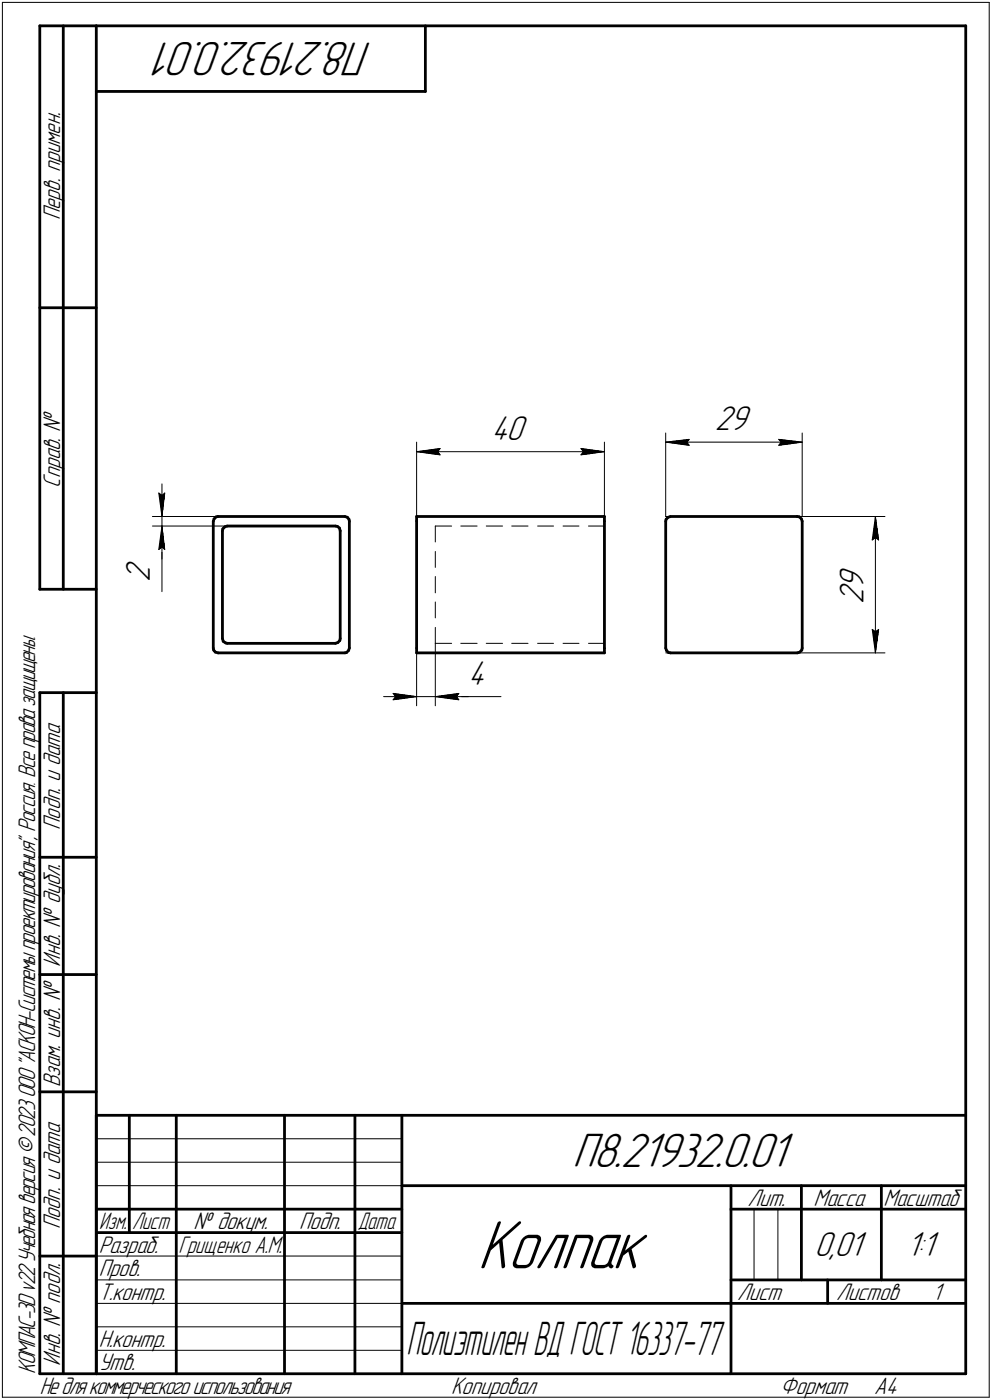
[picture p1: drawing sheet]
<svg xmlns="http://www.w3.org/2000/svg" width="211mm" height="298mm" viewBox="0 0 211 298" stroke-linecap="round" stroke-linejoin="round" font-family="sans-serif">
<g fill="none" stroke="#000" stroke-width=".59">
<path d="M8.5 5.5v120zM8.5 5.5h12zM13.5 5.5v120zM20.5 5.5v287zM20.5 5.5h185zM20.5 19.5h70zM90.5 5.5v14zM205.5 5.5v287zM8.5 65.5h12zM45.4 111v27zM45.6 110.5l-.2 .5zM46 110.1l-.4 .4z"/>
<path d="M46 110.1l.4-.1zM46.4 110h27zM47.3 113v23zM47.4 112.6l-.1 .4zM47.8 112.2l.5-.2zM47.8 112.2l-.4 .4zM48.3 112h23.1zM71.4 112l.4 .1zM71.8 112.1l.4 .3zM72.2 112.4l.2 .6zM72.4 113v23zM73.4 110l.5 .2z"/>
<path d="M73.9 110.2l.4 .4zM74.3 110.6v.4zM74.3 111v27zM88.6 111v27zM88.6 110v1zM88.6 110h40zM128.6 111v27zM128.6 110v1zM141.6 111v27zM141.7 110.6l-.1 .4zM142.2 110.2l.5-.2zM142.2 110.2l-.5 .4z"/>
<path d="M142.7 110h27zM169.7 110l.4 .1zM170.1 110.1l.4 .4zM170.5 110.5l.2 .5zM170.7 111v27zM8.5 125.5h12zM45.4 138l.1 .4zM45.5 138.4l.3 .5zM45.8 138.9l.6 .1zM46.4 139h27zM47.3 136l.2 .6zM47.5 136.6l.5 .3z"/>
<path d="M48 136.9l.3 .1zM48.3 137h23.1zM71.4 137l.5-.2zM71.9 136.8l.4-.4zM72.4 136l-.1 .4zM73.4 139l.3-.1zM74.2 138.5l-.5 .4zM74.3 138l-.1 .5zM88.6 139h40zM88.6 138v1zM128.6 138v1zM141.6 138l.2 .5z"/>
<path d="M141.8 138.5l.4 .4zM142.2 138.9l.5 .1zM142.7 139h27zM169.7 139l.5-.1zM170.2 138.9l.4-.5zM170.7 138l-.1 .4zM8.5 147.5v145zM8.5 147.5h12zM13.5 147.5v145zM8.5 182.5h12zM8.5 207.5h12zM8.5 232.5h12z"/>
<path d="M20.5 237.5h185zM20.5 237.5v55zM27.5 237.5v25zM37.5 237.5v55zM60.5 237.5v55zM75.5 237.5v55zM85.5 237.5v55zM20.5 257.5h65zM85.5 252.5h120zM155.5 252.5v40zM155.5 257.5h15zM170.5 252.5v20z"/>
<path d="M170.5 257.5h35zM187.5 252.5v20zM8.5 267.5h12zM20.5 262.5h65zM85.5 277.5h70zM155.5 277.5h50zM155.5 272.5h50zM176.1 272.5v5zM8.5 292.5h12zM20.5 292.5h185z"/>
</g>
<g fill="none" stroke="#000" stroke-width=".21">
<path d="M.5 .5v297zM.5 .5h210zM210.5 .5v297zM88.6 94.1v15.9zM88.6 96.2l5-.7zM88.6 96.2l5 .7zM88.6 96.2h40zM93.1 96.2l.5 .7zM93.6 95.5l-.5 .7zM123.6 96.9l5-.7zM123.6 95.5l.5 .7zM123.6 95.5l5 .7z"/>
<path d="M124.1 96.2l-.5 .7zM128.6 94.1v15.9zM141.6 92.2v17.8zM141.6 94.1l5-.5zM141.6 94.1l5 .7zM141.6 94.1h29.1zM146.1 94.1l.5 .7zM146.6 93.6l-.5 .5zM165.7 94.8l5-.7zM165.7 93.6l.5 .5zM165.7 93.6l5 .5zM166.2 94.1l-.5 .7z"/>
<path d="M170.7 92.2v17.8zM32.4 110h14zM32.4 112h15.9zM33.8 105l.7 .5zM33.8 105l.7 5zM33.8 117l.7-.5zM34.5 112v5zM34.5 117v9zM34.5 105.5l.6-.5zM34.5 103v7zM34.5 112l-.7 5zM34.5 116.5l.6 .5z"/>
<path d="M34.5 112l.6 5zM34.5 112v7zM34.5 110v2zM35.1 105l-.6 5zM92.6 112h3.5zM92.6 117.4v3.4zM92.6 112v3.4zM98 112h3.5zM103.5 112h3.4zM108.9 112h3.5zM114.4 112h3.4zM119.8 112h3.4z"/>
<path d="M125.2 112h3.4zM141.6 110h46.7zM185.6 115l.7-.5zM186.3 110l.6 5zM186.3 114.5l.6 .5zM186.3 110l-.7 5zM186.3 110v29zM88.6 138v12.3zM92.6 133.6v3.4zM92.6 128.2v3.4zM92.6 122.8v3.4zM92.6 137h3.5z"/>
<path d="M92.6 137v13.3zM98 137h3.5zM103.5 137h3.4zM108.9 137h3.5zM114.4 137h3.4zM119.8 137h3.4zM125.2 137h3.4zM141.6 139h46.7zM185.6 134l.7 5zM185.6 134l.7 .5zM186.3 134.5l.6-.5zM186.9 134l-.6 5z"/>
<path d="M81.6 148.3h7zM83.7 147.7l4.9 .6zM83.7 147.7l.5 .6zM83.7 149l4.9-.7zM84.2 148.3l-.5 .7zM88.6 148.3h4zM92.6 148.3h5zM92.6 148.3l5 .7zM92.6 148.3l5-.6zM92.6 148.3h7.1zM97.1 148.3l.5 .7zM97.6 148.3h9z"/>
<path d="M97.6 147.7l-.5 .6zM20.5 247.5h65zM20.5 252.5h65zM20.5 242.5h65zM160.4 257.5v15zM165.5 257.5v15zM20.5 267.5h65zM20.5 272.5h65zM20.5 277.5h65zM.5 297.5h210zM20.5 282.5h65zM20.5 287.5h65z"/>
</g>
<g fill="#fff" stroke="#fff" stroke-width=".21">
<path d="M104.6 88.1h8.1zM104.6 88.1h8.1zM104.6 88.2h8.1zM104.6 88.3h8.1zM104.6 88.4h8.1zM104.6 88.5h8.1zM104.6 88.6h8.1zM104.6 88.6h8.1zM104.6 88.7h8.1zM104.6 88.8h8.1zM104.6 88.9h8.1zM104.6 89h8.1zM104.6 89.1h8.1zM104.6 89.2h8.1zM104.6 89.2h8.1zM104.6 89.3h8.1zM104.6 89.4h8.1zM104.6 89.5h8.1zM104.6 89.6h8.1zM104.6 89.7h8.1zM104.6 89.7h8.1zM104.6 89.8h8.1zM104.6 89.9h8.1zM104.6 90h8.1zM104.6 90.1h8.1zM104.6 90.2h8.1zM104.6 90.3h8.1zM104.6 90.3h8.1zM104.6 90.4h8.1zM104.6 90.5h8.1zM104.6 90.6h8.1zM104.6 90.7h8.1zM104.6 90.8h8.1zM104.6 90.8h8.1zM104.6 90.9h8.1zM104.6 91h8.1zM104.6 91.1h8.1zM104.6 91.2h8.1zM104.6 91.3h8.1zM104.6 91.4h8.1zM104.6 91.4h8.1zM104.6 91.5h8.1zM104.6 91.6h8.1zM104.6 91.7h8.1zM104.6 91.8h8.1zM104.6 91.9h8.1zM104.6 91.9h8.1zM104.6 92h8.1zM104.6 92.1h8.1zM104.6 92.2h8.1zM104.6 92.3h8.1zM104.6 92.4h8.1zM104.6 92.5h8.1zM104.6 92.5h8.1zM104.6 92.6h8.1zM104.6 92.7h8.1zM104.6 92.8h8.1zM104.6 92.9h8.1zM104.6 93h8.1zM104.6 93h8.1zM104.6 93.1h8.1zM104.6 93.2h8.1zM104.6 93.3h8.1zM104.6 93.4h8.1zM104.6 93.5h8.1zM104.6 93.6h8.1zM104.6 93.6h8.1zM104.6 93.7h8.1zM104.6 93.8h8.1zM104.6 93.9h8.1zM104.6 94h8.1zM104.6 94.1h8.1zM104.6 94.1h8.1zM104.6 94.2h8.1zM104.6 94.3h8.1zM104.6 94.4h8.1zM104.6 94.5h8.1zM104.6 94.6h8.1zM104.6 94.7h8.1zM104.6 94.7h8.1zM104.6 94.8h8.1zM104.6 94.9h8.1zM104.6 95h8.1zM104.6 95.1h8.1z"/>
<path d="M93.6 95h.5zM93 95.1h1.1zM92.3 95.2h1.8zM91.7 95.2h2.4zM91.1 95.3h3zM90.4 95.4h3.7zM90.3 95.5h3.8zM90.1 95.6h4zM89.8 95.7h4.3zM89.7 95.8h4.4zM89.5 95.8h4.6zM89.2 95.9h4.9zM89.1 96h5zM88.9 96.1h5.2zM88.6 96.2h5.5zM88.9 96.3h5.2zM89.1 96.4h5zM89.2 96.4h4.9zM89.5 96.5h4.6zM89.7 96.6h4.4zM89.8 96.7h4.3zM90.1 96.8h4zM90.3 96.9h3.8zM90.4 96.9h3.7zM91.2 97h2.9zM91.9 97.1h2.2zM92.7 97.2h1.4zM93.5 97.3h.6z"/>
<path d="M123.1 95h.7zM123.1 95.1h1.3zM123.1 95.2h1.9zM123.1 95.2h2.5zM123.1 95.3h3.1zM123.1 95.4h3.7zM123.1 95.5h4zM123.1 95.6h4.2zM123.1 95.7h4.3zM123.1 95.8h4.6zM123.1 95.8h4.7zM123.1 95.9h4.9zM123.1 96h5.2zM123.1 96.1h5.3zM123.1 96.2h5.5zM123.1 96.3h5.3zM123.1 96.4h5.2zM123.1 96.4h4.9zM123.1 96.5h4.7zM123.1 96.6h4.6zM123.1 96.7h4.3zM123.1 96.8h4.2zM123.1 96.9h4zM123.1 96.9h3.7zM123.1 97h3.1zM123.1 97.1h2.3zM123.1 97.2h1.5zM123.1 97.3h.8z"/>
<path d="M99.7 140.2h4.9zM99.7 140.3h4.9zM99.7 140.4h4.9zM99.7 140.5h4.9zM99.7 140.5h4.9zM99.7 140.6h4.9zM99.7 140.7h4.9zM99.7 140.8h4.9zM99.7 140.9h4.9zM99.7 141h4.9zM99.7 141.1h4.9zM99.7 141.1h4.9zM99.7 141.2h4.9zM99.7 141.3h4.9zM99.7 141.4h4.9zM99.7 141.5h4.9zM99.7 141.6h4.9zM99.7 141.6h4.9zM99.7 141.7h4.9zM99.7 141.8h4.9zM99.7 141.9h4.9zM99.7 142h4.9zM99.7 142.1h4.9zM99.7 142.2h4.9zM99.7 142.2h4.9zM99.7 142.3h4.9zM99.7 142.4h4.9zM99.7 142.5h4.9zM99.7 142.6h4.9zM99.7 142.7h4.9zM99.7 142.7h4.9zM99.7 142.8h4.9zM99.7 142.9h4.9zM99.7 143h4.9zM99.7 143.1h4.9zM99.7 143.2h4.9zM99.7 143.3h4.9zM99.7 143.3h4.9zM99.7 143.4h4.9zM99.7 143.5h4.9zM99.7 143.6h4.9zM99.7 143.7h4.9zM99.7 143.8h4.9zM99.7 143.8h4.9zM99.7 143.9h4.9zM99.7 144h4.9zM99.7 144.1h4.9zM99.7 144.2h4.9zM99.7 144.3h4.9zM99.7 144.4h4.9zM99.7 144.4h4.9zM99.7 144.5h4.9zM99.7 144.6h4.9zM99.7 144.7h4.9zM99.7 144.8h4.9zM99.7 144.9h4.9zM99.7 144.9h4.9zM99.7 145h4.9zM99.7 145.1h4.9zM99.7 145.2h4.9zM99.7 145.3h4.9zM99.7 145.4h4.9zM99.7 145.5h4.9zM99.7 145.5h4.9zM99.7 145.6h4.9zM99.7 145.7h4.9zM99.7 145.8h4.9zM99.7 145.9h4.9zM99.7 146h4.9zM99.7 146h4.9zM99.7 146.1h4.9zM99.7 146.2h4.9zM99.7 146.3h4.9zM99.7 146.4h4.9zM99.7 146.5h4.9zM99.7 146.6h4.9zM99.7 146.6h4.9zM99.7 146.7h4.9zM99.7 146.8h4.9zM99.7 146.9h4.9zM99.7 147h4.9zM99.7 147.1h4.9zM99.7 147.2h4.9zM99.7 147.2h4.9z"/>
<path d="M83.1 147.2h.7zM83.1 147.2h1.3zM83.1 147.3h1.9zM83.1 147.4h2.6zM83.1 147.5h3.2zM83.1 147.6h3.8zM83.1 147.7h4zM83.1 147.7h4.2zM83.1 147.8h4.4zM83.1 147.9h4.6zM83.1 148h4.8zM83.1 148.1h5zM83.1 148.2h5.2zM83.1 148.3h5.4zM83.1 148.3h5.5zM83.1 148.4h5.4zM83.1 148.5h5.1zM83.1 148.6h5zM83.1 148.7h4.7zM83.1 148.8h4.4zM83.1 148.8h4.3zM83.1 148.9h4zM83.1 149h3.8zM83.1 149.1h3.2zM83.1 149.2h2.6zM83.1 149.3h1.9zM83.1 149.4h1.3zM83.1 149.4h.7z"/>
<path d="M97.5 147.2h.6zM96.9 147.2h1.2zM96.3 147.3h1.8zM95.7 147.4h2.4zM95.1 147.5h3zM94.4 147.6h3.7zM94.2 147.7h3.9zM94.1 147.7h4zM93.8 147.8h4.3zM93.6 147.9h4.5zM93.5 148h4.6zM93.2 148.1h4.9zM93 148.2h5.1zM92.9 148.3h5.2zM92.6 148.3h5.5zM92.9 148.4h5.2zM93.1 148.5h5zM93.3 148.6h4.8zM93.6 148.7h4.5zM93.8 148.8h4.3zM94 148.8h4.1zM94.2 148.9h3.9zM94.4 149h3.7zM95.1 149.1h3zM95.7 149.2h2.4zM96.3 149.3h1.8zM96.9 149.4h1.2zM97.5 149.4h.6z"/>
<path d="M178.1 120.4h7.2zM178.1 120.5h7.2zM178.1 120.6h7.2zM178.1 120.6h7.2zM178.1 120.7h7.2zM178.1 120.8h7.2zM178.1 120.9h7.2zM178.1 121h7.2zM178.1 121.1h7.2zM178.1 121.2h7.2zM178.1 121.2h7.2zM178.1 121.3h7.2zM178.1 121.4h7.2zM178.1 121.5h7.2zM178.1 121.6h7.2zM178.1 121.7h7.2zM178.1 121.8h7.2zM178.1 121.8h7.2zM178.1 121.9h7.2zM178.1 122h7.2zM178.1 122.1h7.2zM178.1 122.2h7.2zM178.1 122.3h7.2zM178.1 122.3h7.2zM178.1 122.4h7.2zM178.1 122.5h7.2zM178.1 122.6h7.2zM178.1 122.7h7.2zM178.1 122.8h7.2zM178.1 122.9h7.2zM178.1 122.9h7.2zM178.1 123h7.2zM178.1 123.1h7.2zM178.1 123.2h7.2zM178.1 123.3h7.2zM178.1 123.4h7.2zM178.1 123.4h7.2zM178.1 123.5h7.2zM178.1 123.6h7.2zM178.1 123.7h7.2zM178.1 123.8h7.2zM178.1 123.9h7.2zM178.1 124h7.2zM178.1 124h7.2zM178.1 124.1h7.2zM178.1 124.2h7.2zM178.1 124.3h7.2zM178.1 124.4h7.2zM178.1 124.5h7.2zM178.1 124.5h7.2zM178.1 124.6h7.2zM178.1 124.7h7.2zM178.1 124.8h7.2zM178.1 124.9h7.2zM178.1 125h7.2zM178.1 125.1h7.2zM178.1 125.1h7.2zM178.1 125.2h7.2zM178.1 125.3h7.2zM178.1 125.4h7.2zM178.1 125.5h7.2zM178.1 125.6h7.2zM178.1 125.6h7.2zM178.1 125.7h7.2zM178.1 125.8h7.2zM178.1 125.9h7.2zM178.1 126h7.2zM178.1 126.1h7.2zM178.1 126.2h7.2zM178.1 126.2h7.2zM178.1 126.3h7.2zM178.1 126.4h7.2zM178.1 126.5h7.2zM178.1 126.6h7.2zM178.1 126.7h7.2zM178.1 126.7h7.2zM178.1 126.8h7.2zM178.1 126.9h7.2zM178.1 127h7.2zM178.1 127.1h7.2zM178.1 127.2h7.2zM178.1 127.3h7.2zM178.1 127.3h7.2zM178.1 127.4h7.2zM178.1 127.5h7.2zM178.1 127.6h7.2zM178.1 127.7h7.2zM178.1 127.8h7.2zM178.1 127.8h7.2zM178.1 127.9h7.2zM178.1 128h7.2zM178.1 128.1h7.2zM178.1 128.2h7.2zM178.1 128.3h7.2zM178.1 128.4h7.2zM178.1 128.4h7.2zM178.1 128.5h7.2z"/>
<path d="M186.2 110.2h.2zM186.2 110.3h.2zM186.2 110.4h.3zM186.1 110.5h.4zM186.1 110.6h.4zM186 110.7h.6zM186 110.7h.6zM186 110.8h.7zM185.9 110.9h.8zM185.9 111h.9zM185.9 111.1h.9zM185.8 111.2h1zM185.8 111.3h1.1zM185.8 111.3h1.1zM185.8 111.4h1.1zM185.8 111.5h1.1zM185.7 111.6h1.3zM185.7 111.7h1.3zM185.6 111.8h1.4zM185.6 111.8h1.5zM185.6 111.9h1.5zM185.6 112h1.5zM185.6 112.1h1.5zM185.6 112.2h1.5zM185.6 112.3h1.5zM185.6 112.4h1.5zM185.5 112.4h1.7zM185.5 112.5h1.7zM185.5 112.6h1.7zM185.5 112.7h1.7zM185.5 112.8h1.7zM185.5 112.9h1.7zM185.5 112.9h1.7zM185.4 113h1.9zM185.4 113.1h1.9zM185.4 113.2h1.9zM185.4 113.3h1.9zM185.4 113.4h1.9zM185.4 113.5h1.9zM185.4 113.5h1.9zM185.3 113.6h2zM185.3 113.7h2.1zM185.3 113.8h2.1zM185.3 113.9h2.1zM185.3 114h2.1zM185.3 114h2.1zM185.3 114.1h2.1zM185.3 114.2h2.1zM185.3 114.3h2.2zM185.3 114.4h2.2zM185.3 114.5h2.2zM185.3 114.6h2.2zM185.3 114.6h2.2zM185.3 114.7h2.2zM185.3 114.8h2.2zM185.2 114.9h2.3zM185.2 115h2.3zM185.2 115.1h2.3zM185.2 115.1h2.3zM185.2 115.2h2.3zM185.2 115.3h2.3zM185.2 115.4h2.3z"/>
<path d="M185.1 133.5h2.4zM185.2 133.6h2.3zM185.2 133.7h2.3zM185.2 133.8h2.3zM185.2 133.9h2.3zM185.2 133.9h2.3zM185.2 134h2.3zM185.2 134.1h2.3zM185.3 134.2h2.2zM185.3 134.3h2.2zM185.3 134.4h2.2zM185.3 134.5h2.2zM185.3 134.5h2.2zM185.3 134.6h2.2zM185.3 134.7h2.2zM185.3 134.8h2.1zM185.3 134.9h2.1zM185.3 135h2.1zM185.3 135h2.1zM185.3 135.1h2.1zM185.3 135.2h2.1zM185.3 135.3h2.1zM185.3 135.4h2zM185.4 135.5h1.9zM185.4 135.6h1.9zM185.4 135.6h1.9zM185.4 135.7h1.9zM185.4 135.8h1.9zM185.4 135.9h1.9zM185.4 136h1.9zM185.5 136.1h1.7zM185.5 136.1h1.7zM185.5 136.2h1.7zM185.5 136.3h1.7zM185.5 136.4h1.7zM185.5 136.5h1.7zM185.5 136.6h1.7zM185.6 136.7h1.5zM185.6 136.7h1.5zM185.6 136.8h1.5zM185.6 136.9h1.5zM185.6 137h1.5zM185.6 137.1h1.5zM185.6 137.2h1.5zM185.6 137.2h1.4zM185.7 137.3h1.3zM185.7 137.4h1.3zM185.8 137.5h1.1zM185.8 137.6h1.1zM185.8 137.7h1.1zM185.8 137.8h1.1zM185.8 137.8h1zM185.9 137.9h.9zM185.9 138h.9zM185.9 138.1h.8zM186 138.2h.7zM186 138.3h.6zM186 138.3h.6zM186.1 138.4h.4zM186.1 138.5h.4zM186.2 138.6h.3zM186.2 138.7h.2zM186.2 138.8h.2z"/>
<path d="M152.1 86h8.2zM152.1 86.1h8.2zM152.1 86.2h8.2zM152.1 86.3h8.2zM152.1 86.4h8.2zM152.1 86.4h8.2zM152.1 86.5h8.2zM152.1 86.6h8.2zM152.1 86.7h8.2zM152.1 86.8h8.2zM152.1 86.9h8.2zM152.1 87h8.2zM152.1 87h8.2zM152.1 87.1h8.2zM152.1 87.2h8.2zM152.1 87.3h8.2zM152.1 87.4h8.2zM152.1 87.5h8.2zM152.1 87.5h8.2zM152.1 87.6h8.2zM152.1 87.7h8.2zM152.1 87.8h8.2zM152.1 87.9h8.2zM152.1 88h8.2zM152.1 88.1h8.2zM152.1 88.1h8.2zM152.1 88.2h8.2zM152.1 88.3h8.2zM152.1 88.4h8.2zM152.1 88.5h8.2zM152.1 88.6h8.2zM152.1 88.6h8.2zM152.1 88.7h8.2zM152.1 88.8h8.2zM152.1 88.9h8.2zM152.1 89h8.2zM152.1 89.1h8.2zM152.1 89.2h8.2zM152.1 89.2h8.2zM152.1 89.3h8.2zM152.1 89.4h8.2zM152.1 89.5h8.2zM152.1 89.6h8.2zM152.1 89.7h8.2zM152.1 89.7h8.2zM152.1 89.8h8.2zM152.1 89.9h8.2zM152.1 90h8.2zM152.1 90.1h8.2zM152.1 90.2h8.2zM152.1 90.3h8.2zM152.1 90.3h8.2zM152.1 90.4h8.2zM152.1 90.5h8.2zM152.1 90.6h8.2zM152.1 90.7h8.2zM152.1 90.8h8.2zM152.1 90.8h8.2zM152.1 90.9h8.2zM152.1 91h8.2zM152.1 91.1h8.2zM152.1 91.2h8.2zM152.1 91.3h8.2zM152.1 91.4h8.2zM152.1 91.4h8.2zM152.1 91.5h8.2zM152.1 91.6h8.2zM152.1 91.7h8.2zM152.1 91.8h8.2zM152.1 91.9h8.2zM152.1 91.9h8.2zM152.1 92h8.2zM152.1 92.1h8.2zM152.1 92.2h8.2zM152.1 92.3h8.2zM152.1 92.4h8.2zM152.1 92.5h8.2zM152.1 92.5h8.2zM152.1 92.6h8.2zM152.1 92.7h8.2zM152.1 92.8h8.2zM152.1 92.9h8.2zM152.1 93h8.2zM152.1 93h8.2zM152.1 93.1h8.2z"/>
<path d="M146.6 93h.6zM146 93.1h1.2zM145.3 93.2h1.9zM144.7 93.3h2.5zM144.1 93.4h3.1zM143.4 93.5h3.8zM143.3 93.6h3.9zM143 93.6h4.2zM142.8 93.7h4.4zM142.6 93.8h4.6zM142.3 93.9h4.9zM142.2 94h5zM141.9 94.1h5.3zM141.6 94.1h5.6zM141.9 94.2h5.3zM142.1 94.3h5.1zM142.2 94.4h5zM142.5 94.5h4.7zM142.7 94.6h4.5zM142.8 94.7h4.4zM143.1 94.7h4.1zM143.3 94.8h3.9zM143.4 94.9h3.8zM144.1 95h3.1zM144.7 95.1h2.5zM145.3 95.2h1.9zM146 95.2h1.2zM146.6 95.3h.6z"/>
<path d="M165.2 93h.7zM165.2 93.1h1.3zM165.2 93.2h1.8zM165.2 93.3h2.5zM165.2 93.4h3.1zM165.2 93.5h3.7zM165.2 93.6h4zM165.2 93.6h4.2zM165.2 93.7h4.4zM165.2 93.8h4.6zM165.2 93.9h4.9zM165.2 94h5.1zM165.2 94.1h5.3zM165.2 94.1h5.5zM165.2 94.2h5.3zM165.2 94.3h5.1zM165.2 94.4h4.9zM165.2 94.5h4.7zM165.2 94.6h4.6zM165.2 94.7h4.3zM165.2 94.7h4.1zM165.2 94.8h4zM165.2 94.9h3.7zM165.2 95h3.1zM165.2 95.1h2.5zM165.2 95.2h1.8zM165.2 95.2h1.3zM165.2 95.3h.7z"/>
<path d="M26.2 119h7.2zM26.2 119.1h7.2zM26.2 119.2h7.2zM26.2 119.3h7.2zM26.2 119.4h7.2zM26.2 119.5h7.2zM26.2 119.5h7.2zM26.2 119.6h7.2zM26.2 119.7h7.2zM26.2 119.8h7.2zM26.2 119.9h7.2zM26.2 120h7.2zM26.2 120.1h7.2zM26.2 120.1h7.2zM26.2 120.2h7.2zM26.2 120.3h7.2zM26.2 120.4h7.2zM26.2 120.5h7.2zM26.2 120.6h7.2zM26.2 120.6h7.2zM26.2 120.7h7.2zM26.2 120.8h7.2zM26.2 120.9h7.2zM26.2 121h7.2zM26.2 121.1h7.2zM26.2 121.2h7.2zM26.2 121.2h7.2zM26.2 121.3h7.2zM26.2 121.4h7.2zM26.2 121.5h7.2zM26.2 121.6h7.2zM26.2 121.7h7.2zM26.2 121.8h7.2zM26.2 121.8h7.2zM26.2 121.9h7.2zM26.2 122h7.2zM26.2 122.1h7.2zM26.2 122.2h7.2zM26.2 122.3h7.2zM26.2 122.3h7.2zM26.2 122.4h7.2zM26.2 122.5h7.2zM26.2 122.6h7.2zM26.2 122.7h7.2zM26.2 122.8h7.2zM26.2 122.9h7.2zM26.2 122.9h7.2zM26.2 123h7.2zM26.2 123.1h7.2zM26.2 123.2h7.2zM26.2 123.3h7.2zM26.2 123.4h7.2zM26.2 123.4h7.2zM26.2 123.5h7.2zM26.2 123.6h7.2zM26.2 123.7h7.2zM26.2 123.8h7.2zM26.2 123.9h7.2zM26.2 124h7.2z"/>
<path d="M33.2 104.5h2.4zM33.3 104.6h2.3zM33.3 104.6h2.3zM33.3 104.7h2.3zM33.3 104.8h2.3zM33.3 104.9h2.3zM33.3 105h2.3zM33.3 105.1h2.3zM33.4 105.2h2.2zM33.4 105.2h2.2zM33.4 105.3h2.2zM33.4 105.4h2.2zM33.4 105.5h2.2zM33.4 105.6h2.2zM33.4 105.7h2.2zM33.4 105.7h2.1zM33.4 105.8h2.1zM33.4 105.9h2.1zM33.4 106h2.1zM33.4 106.1h2.1zM33.4 106.2h2.1zM33.4 106.3h2.1zM33.4 106.3h2zM33.5 106.4h1.9zM33.5 106.5h1.9zM33.5 106.6h1.9zM33.5 106.7h1.9zM33.5 106.8h1.9zM33.5 106.8h1.9zM33.5 106.9h1.9zM33.6 107h1.7zM33.6 107.1h1.7zM33.6 107.2h1.7zM33.6 107.3h1.7zM33.6 107.4h1.7zM33.6 107.4h1.7zM33.6 107.5h1.7zM33.7 107.6h1.5zM33.7 107.7h1.5zM33.7 107.8h1.5zM33.7 107.9h1.5zM33.7 107.9h1.5zM33.7 108h1.5zM33.7 108.1h1.5zM33.7 108.2h1.4zM33.8 108.3h1.3zM33.8 108.4h1.3zM33.9 108.5h1.2zM33.9 108.5h1.2zM34 108.6h1.1zM34 108.7h1zM34 108.8h1zM34 108.9h.9zM34 109h.9zM34.1 109.1h.8zM34.1 109.1h.7zM34.2 109.2h.6zM34.2 109.3h.6zM34.2 109.4h.5zM34.3 109.5h.4zM34.3 109.6h.3zM34.4 109.6h.2zM34.4 109.7h.2z"/>
<path d="M34.4 112.3h.2zM34.4 112.4h.2zM34.3 112.4h.3zM34.3 112.5h.4zM34.2 112.6h.5zM34.2 112.7h.6zM34.2 112.8h.6zM34.1 112.9h.7zM34.1 112.9h.8zM34 113h.9zM34 113.1h.9zM34 113.2h1zM34 113.3h1zM34 113.4h1.1zM33.9 113.5h1.2zM33.9 113.5h1.2zM33.8 113.6h1.3zM33.8 113.7h1.3zM33.7 113.8h1.4zM33.7 113.9h1.5zM33.7 114h1.5zM33.7 114h1.5zM33.7 114.1h1.5zM33.7 114.2h1.5zM33.7 114.3h1.5zM33.7 114.4h1.5zM33.6 114.5h1.7zM33.6 114.6h1.7zM33.6 114.6h1.7zM33.6 114.7h1.7zM33.6 114.8h1.7zM33.6 114.9h1.7zM33.6 115h1.7zM33.5 115.1h1.9zM33.5 115.1h1.9zM33.5 115.2h1.9zM33.5 115.3h1.9zM33.5 115.4h1.9zM33.5 115.5h1.9zM33.5 115.6h1.9zM33.4 115.7h2zM33.4 115.7h2.1zM33.4 115.8h2.1zM33.4 115.9h2.1zM33.4 116h2.1zM33.4 116.1h2.1zM33.4 116.2h2.1zM33.4 116.2h2.1zM33.4 116.3h2.2zM33.4 116.4h2.2zM33.4 116.5h2.2zM33.4 116.6h2.2zM33.4 116.7h2.2zM33.4 116.8h2.2zM33.4 116.8h2.2zM33.3 116.9h2.3zM33.3 117h2.3zM33.3 117.1h2.3zM33.3 117.2h2.3zM33.3 117.3h2.3zM33.3 117.3h2.3zM33.3 117.4h2.3z"/>
</g>
<g fill="#000" stroke="#000" stroke-width=".21">
<path d="M88.6 96.2h4.5zM89.3 96.3h3.9zM89.9 96.4h3.4zM90.6 96.4h2.8zM91.2 96.5h2.2zM91.8 96.6h1.7zM92.5 96.7h1.1zM93 96.8h.6z"/>
<path d="M93 95.6h.6zM92.5 95.7h1.1zM91.8 95.8h1.7zM91.2 95.8h2.2zM90.6 95.9h2.8zM89.9 96h3.4zM89.3 96.1h3.9z"/>
<path d="M123.7 95.6h.6zM123.8 95.7h1.1zM123.9 95.8h1.7zM123.9 95.8h2.3zM124 95.9h2.7zM124 96h3.4zM124.1 96.1h3.9z"/>
<path d="M124.1 96.2h4.5zM124.1 96.3h3.9zM124 96.4h3.4zM124 96.4h2.7zM123.9 96.5h2.3zM123.9 96.6h1.7zM123.8 96.7h1.1zM123.7 96.8h.6z"/>
<path d="M141.6 94.1h4.5zM142.3 94.2h3.9zM142.9 94.3h3.4zM143.6 94.4h2.8zM144.2 94.5h2.2zM144.8 94.6h1.7zM145.5 94.7h1.1zM146 94.7h.6z"/>
<path d="M146 93.6h.6zM145.3 93.7h1.3zM144.5 93.8h2zM143.8 93.9h2.6zM143.1 94h3.2zM142.4 94.1h3.8z"/>
<path d="M165.8 93.6h.7zM165.9 93.7h1.2zM165.9 93.8h2zM166 93.9h2.6zM166.1 94h3.2zM166.2 94.1h3.8z"/>
<path d="M166.2 94.1h4.5zM166.2 94.2h3.9zM166.1 94.3h3.4zM166 94.4h2.8zM165.9 94.5h2.3zM165.9 94.6h1.7zM165.9 94.7h1.1zM165.8 94.7h.6z"/>
<path d="M33.9 105.2h.1zM33.9 105.2h.2zM33.9 105.3h.4zM33.9 105.4h.5zM33.9 105.5h.6zM33.9 105.6h.6zM34 105.7h.5zM34 105.7h.5zM34 105.8h.5zM34 105.9h.5zM34 106h.5zM34 106.1h.5zM34 106.2h.5zM34 106.3h.5zM34 106.3h.5zM34 106.4h.5zM34 106.5h.5zM34 106.6h.5zM34 106.7h.5zM34 106.8h.5zM34 106.8h.5zM34.1 106.9h.4zM34.1 107h.4zM34.1 107.1h.4zM34.1 107.2h.4zM34.1 107.3h.4zM34.1 107.4h.4zM34.1 107.4h.4zM34.2 107.5h.3zM34.2 107.6h.3zM34.2 107.7h.3zM34.2 107.8h.3zM34.2 107.9h.3zM34.2 107.9h.3zM34.2 108h.3zM34.3 108.1h.2zM34.3 108.2h.2zM34.3 108.3h.2zM34.3 108.4h.2zM34.3 108.5h.2zM34.3 108.5h.2zM34.3 108.6h.2zM34.3 108.7h.2z"/>
<path d="M34.3 113.3h.2zM34.3 113.4h.2zM34.3 113.5h.2zM34.3 113.5h.2zM34.3 113.6h.2zM34.3 113.7h.2zM34.3 113.8h.2zM34.3 113.9h.2zM34.2 114h.3zM34.2 114h.3zM34.2 114.1h.3zM34.2 114.2h.3zM34.2 114.3h.3zM34.2 114.4h.3zM34.2 114.5h.3zM34.1 114.6h.4zM34.1 114.6h.4zM34.1 114.7h.4zM34.1 114.8h.4zM34.1 114.9h.4zM34.1 115h.4zM34.1 115.1h.4zM34 115.1h.5zM34 115.2h.5zM34 115.3h.5zM34 115.4h.5zM34 115.5h.5zM34 115.6h.5zM34 115.7h.5zM34 115.7h.5zM34 115.8h.5zM34 115.9h.5zM34 116h.5zM34 116.1h.5zM34 116.2h.5zM34 116.2h.5zM34 116.3h.5zM33.9 116.4h.6zM33.9 116.5h.6zM33.9 116.6h.5zM33.9 116.7h.4zM33.9 116.8h.2zM33.9 116.8h.1z"/>
<path d="M34.5 112.8h.1zM34.5 112.9h.1zM34.5 112.9h.1zM34.5 113h.1zM34.5 113.1h.1zM34.5 113.2h.1zM34.5 113.3h.1zM34.5 113.4h.1zM34.5 113.5h.2zM34.5 113.5h.2zM34.5 113.6h.2zM34.5 113.7h.2zM34.5 113.8h.2zM34.5 113.9h.2zM34.5 114h.2zM34.5 114h.2zM34.5 114.1h.2zM34.5 114.2h.3zM34.5 114.3h.3zM34.5 114.4h.3zM34.5 114.5h.3zM34.5 114.6h.3zM34.5 114.6h.3zM34.5 114.7h.3zM34.5 114.8h.3zM34.5 114.9h.4zM34.5 115h.4zM34.5 115.1h.4zM34.5 115.1h.4zM34.5 115.2h.4zM34.5 115.3h.4zM34.5 115.4h.4zM34.5 115.5h.4zM34.5 115.6h.4zM34.5 115.7h.5zM34.5 115.7h.5zM34.5 115.8h.5zM34.5 115.9h.5zM34.5 116h.5zM34.5 116.1h.5zM34.5 116.2h.5zM34.5 116.2h.5zM34.5 116.3h.6zM34.5 116.4h.6zM34.5 116.5h.6zM34.6 116.6h.5zM34.7 116.7h.4zM34.8 116.8h.3zM34.9 116.8h.2z"/>
<path d="M34.9 105.2h.2zM34.8 105.2h.3zM34.7 105.3h.4zM34.6 105.4h.5zM34.5 105.5h.6zM34.5 105.6h.6zM34.5 105.7h.6zM34.5 105.7h.5zM34.5 105.8h.5zM34.5 105.9h.5zM34.5 106h.5zM34.5 106.1h.5zM34.5 106.2h.5zM34.5 106.3h.5zM34.5 106.3h.5zM34.5 106.4h.4zM34.5 106.5h.4zM34.5 106.6h.4zM34.5 106.7h.4zM34.5 106.8h.4zM34.5 106.8h.4zM34.5 106.9h.4zM34.5 107h.4zM34.5 107.1h.4zM34.5 107.2h.3zM34.5 107.3h.3zM34.5 107.4h.3zM34.5 107.4h.3zM34.5 107.5h.3zM34.5 107.6h.3zM34.5 107.7h.3zM34.5 107.8h.3zM34.5 107.9h.2zM34.5 107.9h.2zM34.5 108h.2zM34.5 108.1h.2zM34.5 108.2h.2zM34.5 108.3h.2zM34.5 108.4h.2zM34.5 108.5h.2zM34.5 108.5h.2zM34.5 108.6h.1zM34.5 108.7h.1zM34.5 108.8h.1zM34.5 108.9h.1zM34.5 109h.1zM34.5 109.1h.1zM34.5 109.1h.1zM34.5 109.2h.1z"/>
<path d="M186.1 111.3h.2zM186.1 111.3h.2zM186.1 111.4h.2zM186.1 111.5h.2zM186.1 111.6h.2zM186.1 111.7h.2zM186.1 111.8h.2zM186.1 111.8h.2zM186 111.9h.3zM186 112h.3zM186 112.1h.3zM186 112.2h.3zM186 112.3h.3zM186 112.4h.3zM186 112.4h.3zM185.9 112.5h.4zM185.9 112.6h.4zM185.9 112.7h.4zM185.9 112.8h.4zM185.9 112.9h.4zM185.9 112.9h.4zM185.9 113h.4zM185.8 113.1h.5zM185.8 113.2h.5zM185.8 113.3h.5zM185.8 113.4h.5zM185.8 113.5h.5zM185.8 113.5h.5zM185.8 113.6h.5zM185.8 113.7h.5zM185.8 113.8h.5zM185.8 113.9h.5zM185.8 114h.5zM185.8 114h.5zM185.8 114.1h.5zM185.8 114.2h.5zM185.8 114.3h.5zM185.7 114.4h.6zM185.7 114.5h.6zM185.7 114.6h.5zM185.7 114.6h.4zM185.7 114.7h.2zM185.7 114.8h.1z"/>
<path d="M186.3 110.7h.1zM186.3 110.7h.1zM186.3 110.8h.1zM186.3 110.9h.1zM186.3 111h.1zM186.3 111.1h.1zM186.3 111.2h.1zM186.3 111.3h.2zM186.3 111.3h.2zM186.3 111.4h.2zM186.3 111.5h.2zM186.3 111.6h.2zM186.3 111.7h.2zM186.3 111.8h.2zM186.3 111.8h.2zM186.3 111.9h.3zM186.3 112h.3zM186.3 112.1h.3zM186.3 112.2h.3zM186.3 112.3h.3zM186.3 112.4h.3zM186.3 112.4h.3zM186.3 112.5h.4zM186.3 112.6h.4zM186.3 112.7h.4zM186.3 112.8h.4zM186.3 112.9h.4zM186.3 112.9h.4zM186.3 113h.4zM186.3 113.1h.5zM186.3 113.2h.5zM186.3 113.3h.5zM186.3 113.4h.5zM186.3 113.5h.5zM186.3 113.5h.5zM186.3 113.6h.5zM186.3 113.7h.5zM186.3 113.8h.6zM186.3 113.9h.6zM186.3 114h.6zM186.3 114h.6zM186.3 114.1h.6zM186.3 114.2h.6zM186.3 114.3h.6zM186.3 114.4h.6zM186.3 114.5h.6zM186.4 114.6h.5zM186.5 114.6h.4zM186.6 114.7h.3zM186.8 114.8h.1z"/>
<path d="M185.7 134.2h.1zM185.7 134.3h.2zM185.7 134.4h.4zM185.7 134.5h.5zM185.7 134.5h.6zM185.7 134.6h.6zM185.8 134.7h.5zM185.8 134.8h.5zM185.8 134.9h.5zM185.8 135h.5zM185.8 135h.5zM185.8 135.1h.5zM185.8 135.2h.5zM185.8 135.3h.5zM185.8 135.4h.5zM185.8 135.5h.5zM185.8 135.6h.5zM185.8 135.6h.5zM185.8 135.7h.5zM185.8 135.8h.5zM185.8 135.9h.5zM185.9 136h.4zM185.9 136.1h.4zM185.9 136.1h.4zM185.9 136.2h.4zM185.9 136.3h.4zM185.9 136.4h.4zM185.9 136.5h.4zM186 136.6h.3zM186 136.7h.3zM186 136.7h.3zM186 136.8h.3zM186 136.9h.3zM186 137h.3zM186 137.1h.3zM186.1 137.2h.2zM186.1 137.2h.2zM186.1 137.3h.2zM186.1 137.4h.2zM186.1 137.5h.2zM186.1 137.6h.2zM186.1 137.7h.2zM186.1 137.8h.2z"/>
<path d="M186.8 134.2h.1zM186.6 134.3h.3zM186.5 134.4h.4zM186.4 134.5h.5zM186.3 134.5h.6zM186.3 134.6h.6zM186.3 134.7h.6zM186.3 134.8h.6zM186.3 134.9h.6zM186.3 135h.6zM186.3 135h.6zM186.3 135.1h.6zM186.3 135.2h.6zM186.3 135.3h.5zM186.3 135.4h.5zM186.3 135.5h.5zM186.3 135.6h.5zM186.3 135.6h.5zM186.3 135.7h.5zM186.3 135.8h.5zM186.3 135.9h.5zM186.3 136h.4zM186.3 136.1h.4zM186.3 136.1h.4zM186.3 136.2h.4zM186.3 136.3h.4zM186.3 136.4h.4zM186.3 136.5h.4zM186.3 136.6h.3zM186.3 136.7h.3zM186.3 136.7h.3zM186.3 136.8h.3zM186.3 136.9h.3zM186.3 137h.3zM186.3 137.1h.3zM186.3 137.2h.2zM186.3 137.2h.2zM186.3 137.3h.2zM186.3 137.4h.2zM186.3 137.5h.2zM186.3 137.6h.2zM186.3 137.7h.2zM186.3 137.8h.2zM186.3 137.8h.1zM186.3 137.9h.1zM186.3 138h.1zM186.3 138.1h.1zM186.3 138.2h.1zM186.3 138.3h.1zM186.3 138.3h.1z"/>
<path d="M83.7 147.7h.6zM83.8 147.8h1.1zM83.9 147.9h1.7zM83.9 148h2.3zM84 148.1h2.8zM84.1 148.2h3.4zM84.2 148.3h3.9z"/>
<path d="M84.2 148.3h4.4zM84.2 148.4h3.9zM84.1 148.5h3.4zM84 148.6h2.8zM83.9 148.7h2.3zM83.9 148.8h1.7zM83.8 148.8h1.1zM83.7 148.9h.6z"/>
<path d="M92.6 148.3h4.5zM93.3 148.4h3.9zM93.9 148.5h3.4zM94.6 148.6h2.8zM95.2 148.7h2.2zM95.8 148.8h1.7zM96.4 148.8h1.1zM97 148.9h.6z"/>
<path d="M97 147.7h.6zM96.4 147.8h1.1zM95.8 147.9h1.7zM95.2 148h2.2zM94.6 148.1h2.8zM93.9 148.2h3.4zM93.3 148.3h3.9z"/>
</g>
<text font-size="15.6" x="101.6" y="270.1">Колпак</text>
<g font-size="10.9">
<text x="79.2" y="9" transform="rotate(-180 79.2 9)">П8.21932.0.01</text>
<text x="121.8" y="248.5">П8.21932.0.01</text>
</g>
<text font-size="10.5" x="86.5" y="288.5">ПолиэтиленВД ГОСТ 16337-77</text>
<g font-size="7.8">
<text x="104.6" y="93.6">40</text>
<text x="152.1" y="91.6">29</text>
<text x="31.9" y="124" transform="rotate(-90 31.9 124)">2</text>
<text x="183.8" y="125.4" transform="rotate(-90 183.8 125.4)">9</text>
<text x="183.8" y="128.6" transform="rotate(-90 183.8 128.6)">2</text>
<text x="99.6" y="145.8">4</text>
<text x="173.3" y="267.5">0,01</text>
<text x="192.9" y="267.5">1:1</text>
</g>
<g font-size="5.4">
<text x="12.8" y="46.9" transform="rotate(-90 12.8 46.9)">Перв. примен.</text>
<text x="12.8" y="103.8" transform="rotate(-90 12.8 103.8)">Справ. !</text>
<text x="12.8" y="176.7" transform="rotate(-90 12.8 176.7)">Подп. и дата</text>
<text x="12.8" y="205.8" transform="rotate(-90 12.8 205.8)">Инв. ! дубл.</text>
<text x="12.8" y="231.6" transform="rotate(-90 12.8 231.6)">Взам. инв. !</text>
<text x="159.1" y="256.8">Лит.</text>
<text x="173.1" y="256.8">Масса</text>
<text x="188" y="256.8">Масштаб</text>
<text x="12.8" y="261.7" transform="rotate(-90 12.8 261.7)">Подп. и дата</text>
<text x="41.2" y="261.8">! докум.</text>
<text x="63.6" y="261.8">Подп.</text>
<text x="21" y="266.8">Разраб.</text>
<text x="21" y="271.8">Пров.</text>
<text x="21" y="276.8">Т.контр.</text>
<text x="156.9" y="276.8">Лист</text>
<text x="177.9" y="276.8">Листов</text>
<text x="198.4" y="276.8">1</text>
<text x="21" y="286.8">Н.контр.</text>
<text x="7.5" y="292.5" transform="rotate(-90 7.5 292.5)">КОМПАС-3Dv22Учебнаяверсия©2023ООО&quot;АСКОН-Системыпроектирования&quot;, Россия. Всеправазащищены.</text>
<text x="12.8" y="290.8" transform="rotate(-90 12.8 290.8)">Инв. ! подл.</text>
<text x="21" y="291.8">Утв.</text>
<text x="8.5" y="296.7">Недлякоммерческогоиспользования</text>
<text x="96" y="296.8">Копировал</text>
<text x="166" y="296.8">Формат</text>
<text x="186" y="296.8">A4</text>
</g>
<g font-size="5.3">
<text x="21.1" y="261.8">Изм.</text>
<text x="28.1" y="261.8">Лист</text>
<text x="76.1" y="261.8">Дата</text>
<text x="38" y="266.8">Грищенко А.М.</text>
</g>
</svg>
